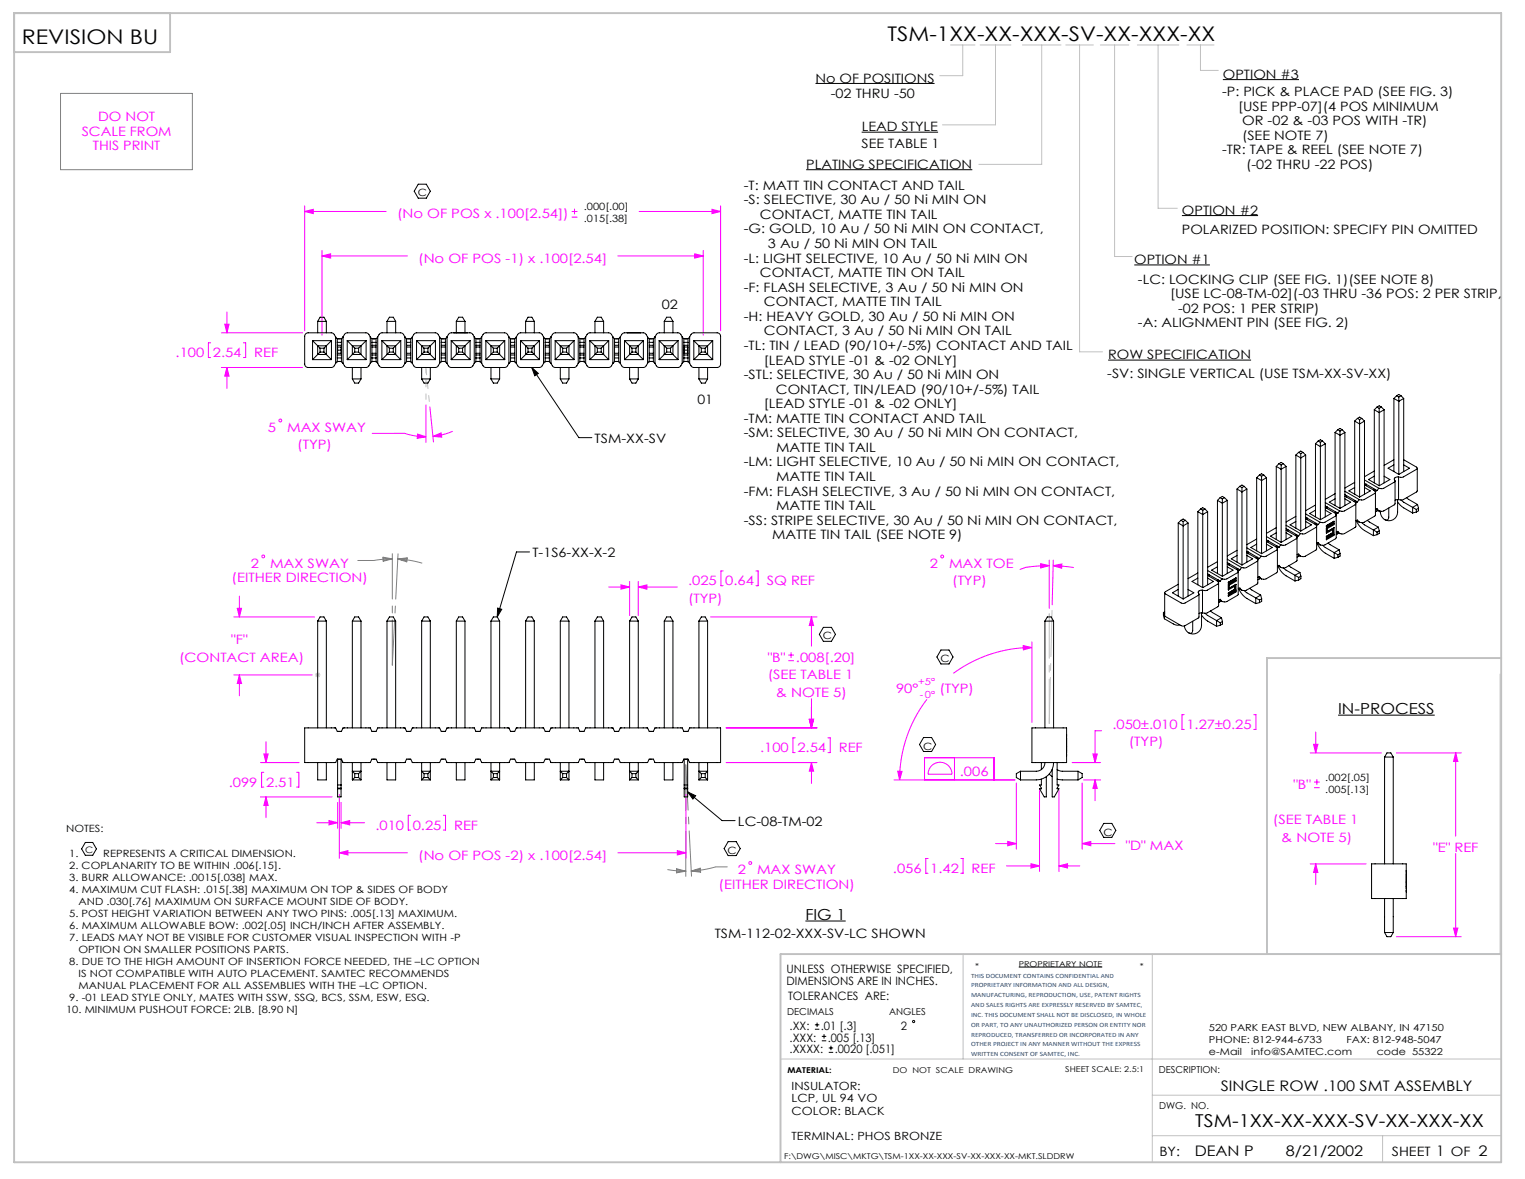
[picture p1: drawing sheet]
<svg xmlns="http://www.w3.org/2000/svg" width="279mm" height="216mm" viewBox="0 0 279 216" stroke-linecap="round" stroke-linejoin="round" font-family="sans-serif">
<g fill="none" stroke="#000" stroke-width=".18">
<path d="M149.4 15.3h21.8M224 14.6h14M76.6 33.7h1.5l.7 1.3-.7 1.3h-1.5l-.7-1.3zM147.7 31.1h30.4M157.9 24.2h14M216.5 39.5h14M207.8 48.5h13.9M97.4 67.3l8.7 12.8h2.3M97.4 67.3l1.2 1.1-.6 .4zM203 65.9h26.2M91.2 111.4l.7 .2-.8 1.4zM97 101.1h-2.4l-3.5 11.9"/>
<path d="M150.9 114.9h1.4l.8 1.3-.8 1.2h-1.4l-.8-1.2zM172.4 119h1.5l.7 1.3-.7 1.3h-1.5l-.7-1.3zM169.2 135.1h1.5l.7 1.2-.7 1.3h-1.5l-.7-1.3zM245.2 131h17.7M15.6 154.3h1.4l.7 1.1-.7 1.2h-1.4l-.6-1.2zM126 145l6.3 5.3h2.4M126 145l1.5 .7-.6 .6zM133.4 154.1h1.5l.7 1.3-.7 1.3h-1.5l-.7-1.3zM202.2 150.8h1.5l.7 1.3-.7 1.2h-1.5l-.7-1.2zM147.6 168.7h7.3M186.7 177.1h15.2"/>
</g>
<g fill="none" stroke="#c0c0c0" stroke-width=".18">
<path d="M174.1 8.2h4.5M176.4 8.2v5.7h-4.2M179.6 8.2h5.6M182.4 8.2v14.7h-9.7M187.3 8.2h7.1M190.9 8.2v21.9h-11.6M195.3 8.2h5M197.8 8.2v56.2h4.2M201.6 8.2h5.2M204.2 8.2v38.8h3.2M208.4 8.2h7.6M212.2 8.2v29.9h3.5"/>
<path d="M217.5 8.2h4.9M219.9 8.2v4.7h3.3M57.7 123.6h1M57.8 123.2l.8 .7M58.2 123.1v1M58.6 123.2l-.8 .7M274.8 123.4v51.3h-42.5M176.5 174.7v19.2M211.1 174.7v38.1M143 193.9h132M211.1 208h63.9M211.1 200.6h63.9"/>
<path d="M253.3 208v4.8"/>
</g>
<path d="M2.6 2.4h272.4v210.4h-272.4zM31.2 2.4v7.1h-28.6M275 120.5h-42.9v54.2M275 174.7h-132v38.1" fill="none" stroke="#c0c0c0" stroke-width=".35"/>
<g fill="none" stroke="#f0f" stroke-width=".18">
<path d="M55.8 38.7l1.6-.4v.8zM55.8 37.7v22.9M55.8 38.7h14.9M104.7 39.8h1.1M104.7 38.7h1.1M105.3 38.2v1M117.1 38.7h14.9M130.4 38.3l1.6 .4-1.6 .4zM132 37.7v22.9M41.2 59.4h.8l-.4 1.5zM41.6 57.1v3.8M59 46.9l1.6-.4v.8z"/>
<path d="M59 45.9v15.5M59 46.9h15.6M113.2 46.9h15.6M127.3 46.5l1.5 .4-1.5 .4zM128.8 45.9v15.5M38.6 62.8h-.4v2.7h.4M40.6 60.9h14.8M40.6 67.3h14.8M41.6 67.3l.4 1.6h-.8zM41.6 67.3v3.8M44.6 62.8h.4v2.7h-.4M68.2 79.4h5.9a12.4 12.4 0 0 0 3.9 .6"/>
<path d="M76.5 79.5l1.5 .5-1.6 .3zM78 74.2v6.8M78.8 74.5l.6 6.4M79.3 79.9l1.5-.6 .1 .7zM82.9 79a12.4 12.4 0 0 1-3.6 .9M42.8 113h14.8M43.5 111.4h.8l-.4 1.6zM43.9 109.2v3.8M111.5 107.5h3.9M113.8 107.1l1.6 .4-1.6 .4zM115.4 106.5v6.2M116.9 107.5l1.6-.4v.8z"/>
<path d="M116.9 106.5v6.2M116.9 107.5h7.2M130.2 113h19.5M132.5 104.5h-.4v2.8h.4M138.5 104.5h.4v2.8h-.4M144.4 120h1.1M144.9 119.4v1.1M148.7 113l.4 1.5h-.8zM148.7 113v5.3M187.5 118.2l1.6 .4-1.6 .4zM189.1 118.6a24.2 24.2 0 0 0-14.4 4.7M189.1 117.6v14.7"/>
<path d="M190.7 103.2l1.5 .4-1.5 .4zM192.2 103.6h-.5a15.9 15.9 0 0 0-4.8 .7M192.2 102.6v8.8M192.9 103.6l1.6-.3v.8zM192.9 103.6l3.8 .3M193 102.6l-.2 8.2M42.8 123.6h14.4M43.9 123.6l.4 1.6h-.8zM43.9 123.6v3.8M47.7 139.6h7.1M48.3 138.1h.8l-.4 1.5zM48.7 135.8v3.8"/>
<path d="M133 133.3h16.7M133 139.6h16.7M144.4 121h1.1M145.7 135.1h-.4v2.7h.4M148.3 131.7h.8l-.4 1.6zM148.7 139.6l.4 1.6h-.8zM148.7 127.9v5.4M148.7 139.6v3.9M151.7 135.1h.4v2.7h-.4M169.8 128.1a24.2 24.2 0 0 0-5 14.7M174.9 138.8v4M196.4 139.6h5.2"/>
<path d="M200.2 138.1h.8l-.4 1.5zM201.8 133.8h-1.2v5.8M217 130.9h-.4v2.7h.4M229.7 130.9h.4v2.7h-.4M240 137.9h13.1M240.7 136.3h.7l-.3 1.6zM241.1 134.1v3.8M255.8 137.9h11.9M266.7 137.9l.4 1.5h-.8zM266.7 137.9v15.2M47.7 145.9h13.1M48.3 141.4h-.4v2.7h.4"/>
<path d="M48.7 145.9l.4 1.6h-.8zM48.7 145.9v3.8M54.3 141.4h.5v2.7h-.5M58 150.7h3.9M60.3 150.3l1.6 .4-1.6 .3zM61.9 146.9v4.8M62.2 156.2l1.5-.4v.8zM62.2 145.5v11.7M62.2 156.2h12.4M62.5 150.7l1.6-.4v.7zM62.5 146.9v4.8M62.5 150.7h4.3"/>
<path d="M75.2 149.3h-.4v2.7h.4M81.2 149.3h.4v2.7h-.4M113.2 156.2h12.5M124.1 155.8l1.6 .4-1.6 .4zM125.7 145.5v11.7M164.5 141.2l.8 .1-.5 1.5zM169.4 142.8v-4h12.7v4M170 157.2h-.4v2.7h.4M170.7 140.2a2.19 2.19 0 0 1 2.4-.4 2.19 2.19 0 0 1 1.3 2h-4.4a2.2 2.2 0 0 1 .7-1.6zM176 157.2h.4v2.7h-.4M182.4 154.5h3.8M184.4 158.6h6.1"/>
<path d="M184.6 154.1l1.6 .4-1.6 .4zM186 142.8h-22.2M186.2 143.4v12.1M188.9 158.2l1.6 .4-1.6 .4zM190.5 144.8v14.8M194 158.6l1.6-.4v.8zM194 144.8v14.8M194 158.6h3.8M198.3 154.5l1.5-.4v.8zM198.3 143.4v12.1M198.3 154.5h6M198.5 142.8h3.1"/>
<path d="M200.6 142.8l.4 1.6h-.8zM200.6 142.8v3.8M240 158.2h10.3M240.7 144.2h1.1M240.7 143.2h1.1M241.1 158.2l.3 1.6h-.7zM241.1 158.2v3.8M241.3 142.7v1M266.7 156.3v15.2M255.8 171.5h11.9M266.3 170h.8l-.4 1.5z"/>
<circle cx="51.4" cy="77" r=".26"/>
<circle cx="48.2" cy="101.9" r=".26"/>
<circle cx="172.6" cy="101.9" r=".26"/>
<circle cx="137.5" cy="158" r=".26"/>
</g>
<g fill="none" stroke="#808080" stroke-width=".18">
<path d="M11.1 17.1h24.1v14h-24.1zM70.2 102l1.7 .3-1.7 .5zM70.2 102.2l1.7 .1M71.9 102.3l-1.7 .3M71.9 102.3l-3.4 .3h-3M72.9 102.4l2.2 .2 2.3 .5M72.9 102.4l1.6 .3M72.9 102.4l1.7-.3-.1 .8zM74.6 102.3l-1.7 .1M122.3 159.2l3.3 .3M124 159.3l1.6 .2M124 159.1l1.6 .4-1.7 .3z"/>
<path d="M125.6 159.5l-1.7 .1M126.6 159.5l1.7-.5 .1 .7zM126.6 159.5h1.7M128.3 159.2l-1.7 .3M133.2 158.7a14.1 14.1 0 0 0-4.3 .6l-2.3 .2"/>
</g>
<path d="M71.9 101.4v20.4M71.9 121.8l1-20.4M125.6 140.1l1.1 20.4M125.6 160.5v-20.4" fill="none" stroke="#808080" stroke-width=".18" stroke-dasharray="15.2 1.3 1.3 1.3" stroke-dashoffset="6.9"/>
<path d="M78 67.3v5.8" fill="none" stroke="#c0c0c0" stroke-width=".18" stroke-dasharray="15.2 1.3 1.3 1.3" stroke-dashoffset="14.2"/>
<path d="M78 67.5l.7 6" fill="none" stroke="#c0c0c0" stroke-width=".18" stroke-dasharray="15.2 1.3 1.3 1.3" stroke-dashoffset="14.1"/>
<path d="M192.2 113v-.6" fill="none" stroke="#c0c0c0" stroke-width=".18" stroke-dasharray="15.2 1.3 1.3 1.3"/>
<path d="M192.2 112.4v20.1" fill="none" stroke="#c0c0c0" stroke-width=".18" stroke-dasharray="15.2 1.3 1.3 1.3" stroke-dashoffset="7.1"/>
<path d="M192.2 132.5l.5-20.7" fill="none" stroke="#c0c0c0" stroke-width=".18" stroke-dasharray="15.2 1.3 1.3 1.3" stroke-dashoffset="6.8"/>
<path d="M97.4 67.3l1.2 1.1-.6 .4zM126 145l1.5 .7-.6 .6zM91.2 111.4l.7 .2-.8 1.4z" fill="#000"/>
<g fill="#f0f">
<path d="M76.5 79.5l1.5 .5-1.6 .3zM79.3 79.9l1.5-.6 .1 .7zM59 46.9l1.6-.4v.8zM127.3 46.5l1.5 .4-1.5 .4zM62.2 156.2l1.5-.4v.8zM124.1 155.8l1.6 .4-1.6 .4zM43.5 111.4h.8l-.4 1.6zM43.9 123.6l.4 1.6h-.8zM192.9 103.6l1.6-.3v.8zM190.7 103.2l1.5 .4-1.5 .4z"/>
<path d="M55.8 38.7l1.6-.4v.8zM130.4 38.3l1.6 .4-1.6 .4zM41.2 59.4h.8l-.4 1.5zM41.6 67.3l.4 1.6h-.8zM116.9 107.5l1.6-.4v.8zM113.8 107.1l1.6 .4-1.6 .4zM148.7 113l.4 1.5h-.8zM148.3 131.7h.8l-.4 1.6zM148.3 131.7h.8l-.4 1.6zM148.7 139.6l.4 1.6h-.8zM60.3 150.3l1.6 .4-1.6 .3zM62.5 150.7l1.6-.4v.7zM48.3 138.1h.8l-.4 1.5zM48.7 145.9l.4 1.6h-.8zM187.5 118.2l1.6 .4-1.6 .4zM164.5 141.2l.8 .1-.5 1.5zM200.6 142.8l.4 1.6h-.8zM200.2 138.1h.8l-.4 1.5zM198.3 154.5l1.5-.4v.8zM184.6 154.1l1.6 .4-1.6 .4zM194 158.6l1.6-.4v.8zM188.9 158.2l1.6 .4-1.6 .4zM240.7 136.3h.7l-.3 1.6zM241.1 158.2l.3 1.6h-.7zM266.7 137.9l.4 1.5h-.8zM266.3 170h.8l-.4 1.5z"/>
</g>
<g fill="none" stroke="#000" stroke-width=".18">
<path d="M58.2 58.9l.4-.8h.8l.4 .8M58.2 58.9h1.6M58.2 58.9v2M59.8 58.9v2M70.9 58.9l.4-.8h.8l.4 .8M70.9 58.9h1.6M70.9 58.9v2M72.5 58.9v2M83.6 58.9l.4-.8h.8l.4 .8M83.6 58.9h1.6M83.6 58.9v2M85.2 58.9v2"/>
<path d="M96.3 58.9l.4-.8h.8l.4 .8M96.3 58.9h1.6M96.3 58.9v2M97.9 58.9v2M109 58.9l.4-.8h.8l.4 .8M109 58.9h1.6M109 58.9v2M110.6 58.9v2M121.7 58.9v2M121.7 58.9l.4-.8h.8l.4 .8M121.7 58.9h1.6M123.3 58.9v2"/>
<path d="M57.3 62.4l1.3 1.4M57.3 62.4v3.5M57.3 65.9h3.4M57.3 62.4h3.4M58.2 63.3h1.6v1.6h-1.6zM58.6 63.8h.8M58.6 64.5h.8M58.6 63.8v.7M58.6 64.5l-1.3 1.4M59.4 64.5l1.3 1.4M59.4 63.8v.7M60.7 62.4l-1.3 1.4"/>
<path d="M60.7 62.4v3.5M61.5 61.7v4.8M61.8 62l-.7-.9-.3-.1-4.3-.1a.63 .63 0 0 0-.7 .7v5.1a.63 .63 0 0 0 .7 .6h4.3l.3-.2 .7-.9M61.8 66.2h.8M61.8 62v4.2M61.8 62.7h.8M61.8 65.5h.8M61.8 65h.8M61.8 64.7h.8M61.8 63.2h.8M61.8 63.5h.8M61.9 64.1h.6"/>
<path d="M61.9 63.5v1.2M62.5 63.5v1.2M62.6 62l.6-.9 .3-.1 3.5-.1 .5 .2 .6 .9M62.6 66.2l.3 .4M62.6 62h-.8M62.6 62v4.2M62.9 61.7v4.9M63.6 62.4l1.4 1.4M63.6 65.9h3.5M63.6 62.4h3.5M63.6 62.4v3.5M64.6 63.3h1.5v1.6h-1.5z"/>
<path d="M64.6 69.4l.4 .8h.7l.4-.8M64.6 69.4h1.5M64.6 67.3v2.1M65 63.8h.7M65 64.5h.7M65 63.8v.7M65 64.5l-1.4 1.4M65.7 64.5l1.4 1.4M65.7 63.8v.7M66.1 67.3v2.1M67.1 62.4l-1.4 1.4M67.1 62.4v3.5"/>
<path d="M67.8 61.7v4.8M68.1 66.2l-.6 .9-.5 .2h-3.4l-.4-.2-.3-.5M68.1 66.2h.8M68.1 62v4.2M68.1 62.7h.8M68.1 65.5h.8M68.1 65h.8M68.1 64.7h.8M68.1 63.2h.8M68.1 63.5h.8M68.9 62l.6-.9 .3-.1 3.6-.1 .4 .2 .7 .9M68.9 66.2l.3 .4"/>
<path d="M68.9 62h-.8M68.9 62v4.2M69.2 61.7v4.9M70 62.4l1.3 1.4M70 65.9h3.4M70 62.4h3.4M70 62.4v3.5M70.9 63.3h1.6v1.6h-1.6zM71.3 63.8h.8M71.3 64.5h.8M71.3 64.5l-1.3 1.4M71.3 63.8v.7"/>
<path d="M72.1 64.5l1.3 1.4M72.1 63.8v.7M73.4 62.4l-1.3 1.4M73.4 62.4v3.5M74.2 61.7v4.8M74.5 66.2l-.7 .9-.4 .2h-3.5l-.4-.2-.3-.5M74.5 66.2h.8M74.5 62v4.2M74.5 62.7h.8M74.5 65.5h.8M74.5 65h.8M74.5 64.7h.8"/>
<path d="M74.5 63.2h.8M74.5 63.5h.8M75.3 62l.6-.9 .3-.1 3.5-.1 .5 .2 .6 .9M75.3 66.2l.3 .4M75.3 62h-.8M75.3 62v4.2M75.6 61.7v4.9M76.3 62.4l1.4 1.4M76.3 65.9h3.5M76.3 62.4h3.5M76.3 62.4v3.5M77.3 63.3h1.5v1.6h-1.5z"/>
<path d="M77.3 69.4l.4 .8h.7l.4-.8M77.3 69.4h1.5M77.3 67.3v2.1M77.7 63.8h.7M77.7 64.5h.7M77.7 63.8v.7M77.7 64.5l-1.4 1.4M78.4 63.8v.7M78.4 64.5l1.4 1.4M78.8 67.3v2.1M79.8 62.4l-1.4 1.4M79.8 62.4v3.5"/>
<path d="M80.5 61.7v4.8M80.8 66.2l-.6 .9-.5 .2h-3.4l-.4-.2-.3-.5M80.8 66.2h.8M80.8 62v4.2M80.8 62.7h.8M80.8 65.5h.8M80.8 65h.8M80.8 64.7h.8M80.8 63.2h.8M80.8 63.5h.8M81.6 62l.6-.9 .3-.1 3.6-.1 .4 .2 .7 .9M81.6 66.2l.3 .4"/>
<path d="M81.6 62h-.8M81.6 62v4.2M81.9 61.7v4.9M82.7 62.4l1.3 1.4M82.7 65.9h3.4M82.7 62.4h3.4M82.7 62.4v3.5M83.2 60.9h.1M83.6 63.3h1.6v1.6h-1.6zM84 63.8h.8M84 64.5h.8M84 63.8v.7"/>
<path d="M84 64.5l-1.3 1.4M84.8 63.8v.7M84.8 64.5l1.3 1.4M85.6 60.9h.1M86.1 62.4l-1.3 1.4M86.1 62.4v3.5M86.9 61.7v4.8M87.2 66.2l-.7 .9-.4 .2h-3.5l-.4-.2-.3-.5M87.2 66.2h.8M87.2 62v4.2M87.2 62.7h.8M87.2 65.5h.8"/>
<path d="M87.2 65h.8M87.2 64.7h.8M87.2 63.2h.8M87.2 63.5h.8M88 62l.6-.9 .3-.1 3.5-.1 .5 .2 .6 .9M88 66.2l.3 .4M88 62h-.8M88 62v4.2M88.3 61.7v4.9M89 62.4l1.4 1.4M89 65.9h3.5M89 62.4h3.5"/>
<path d="M89 62.4v3.5M90 63.3h1.5v1.6h-1.5zM90 69.4l.4 .8h.7l.4-.8M90 69.4h1.5M90 67.3v2.1M90.4 63.8h.7M90.4 64.5h.7M90.4 64.5l-1.4 1.4M90.4 63.8v.7M91.1 64.5l1.4 1.4M91.1 63.8v.7M91.5 67.3v2.1"/>
<path d="M92.5 62.4l-1.4 1.4M92.5 62.4v3.5M93.2 61.7v4.8M93.5 66.2l-.6 .9-.5 .2h-3.4l-.4-.2-.3-.5M93.5 66.2h.8M93.5 62v4.2M93.5 62.7h.8M93.5 65.5h.8M93.5 65h.8M93.5 64.7h.8M93.5 63.2h.8M93.5 63.5h.8"/>
<path d="M94.3 62l.6-.9 .3-.1 3.6-.1 .4 .2 .7 .9M94.3 66.2l.3 .4M94.3 62h-.8M94.3 62v4.2M94.6 61.7v4.9M95.4 62.4l1.3 1.4M95.4 65.9h3.4M95.4 62.4h3.4M95.4 62.4v3.5M96.3 63.3h1.6v1.6h-1.6zM96.7 63.8h.8M96.7 64.5h.8"/>
<path d="M96.7 63.8v.7M96.7 64.5l-1.3 1.4M97.5 64.5l.4 .4M97.5 63.8v.7M97.9 64.9l.9 1M98.8 62.4l-1.3 1.4M98.8 62.4v3.5M99.6 61.7v4.8M99.9 66.2l-.7 .9-.4 .2h-3.5l-.4-.2-.3-.5M99.9 66.2h.8M99.9 62v4.2M99.9 62.7h.8"/>
<path d="M99.9 65.5h.8M99.9 65h.8M99.9 64.7h.8M99.9 63.2h.8M99.9 63.5h.8M100.7 62l.6-.9 .3-.1 3.5-.1 .5 .2 .6 .9M100.7 66.2l.3 .4M100.7 62h-.8M100.7 62v4.2M101 61.7v4.9M101.7 62.4l1.4 1.4M101.7 65.9h3.5"/>
<path d="M101.7 62.4h3.5M101.7 62.4v3.5M102.7 63.3h1.5v1.6h-1.5zM102.7 69.4l.4 .8h.7l.4-.8M102.7 69.4h1.5M102.7 67.3v2.1M103.1 63.8h.7M103.1 64.5h.7M103.1 64.5l-1.4 1.4M103.1 63.8v.7M103.8 64.5l1.4 1.4M103.8 63.8v.7"/>
<path d="M104.2 67.3v2.1M105.2 62.4l-1.4 1.4M105.2 62.4v3.5M105.9 61.7v4.8M106.2 66.2l-.6 .9-.5 .2h-3.4l-.4-.2-.3-.5M106.2 66.2h.8M106.2 62v4.2M106.2 62.7h.8M106.2 65.5h.8M106.2 65h.8M106.2 64.7h.8M106.2 63.2h.8"/>
<path d="M106.2 63.5h.8M107 62l.6-.9 .3-.1 3.6-.1 .4 .2 .7 .9M107 66.2l.3 .4M107 62h-.8M107 62v4.2M107.3 61.7v4.9M108.1 65.9h3.4M108.1 62.4h3.4M108.1 62.4v3.5M108.1 62.4l.9 .9M109 63.3h1.6v1.6h-1.6zM109 63.3l.4 .5"/>
<path d="M109.4 63.8h.8M109.4 64.5h.8M109.4 64.5l-1.3 1.4M109.4 63.8v.7M110.2 64.5l1.3 1.4M110.2 63.8v.7M111.5 62.4l-1.3 1.4M111.5 62.4v3.5M112.3 61.7v4.8M112.6 66.2l-.7 .9-.4 .2h-3.5l-.4-.2-.3-.5M112.6 66.2h.8M112.6 62v4.2"/>
<path d="M112.6 62.7h.8M112.6 65.5h.8M112.6 65h.8M112.6 64.7h.8M112.6 63.2h.8M112.6 63.5h.8M113.4 62l.6-.9 .3-.1 3.5-.1 .5 .2 .6 .9M113.4 66.2l.3 .4M113.4 62h-.8M113.4 62v4.2M113.7 61.7v4.9M114.4 62.4l1.4 1.4"/>
<path d="M114.4 65.9h3.5M114.4 62.4h3.5M114.4 62.4v3.5M114.9 60.9h.1M115.4 63.3h1.5v1.6h-1.5zM115.4 69.4l.4 .8h.7l.4-.8M115.4 69.4h1.5M115.4 67.3v2.1M115.8 63.8h.7M115.8 64.5h.7M115.8 64.5l-1.4 1.4M115.8 63.8v.7"/>
<path d="M116.5 64.5l1.4 1.4M116.5 63.8v.7M116.9 67.3v2.1M117.4 60.9h.1M117.9 62.4l-1.4 1.4M117.9 62.4v3.5M118.6 61.7v4.8M118.9 66.2l-.6 .9-.5 .2h-3.4l-.4-.2-.3-.5M118.9 66.2h.8M118.9 62v4.2M118.9 62.7h.8M118.9 65.5h.8"/>
<path d="M118.9 65h.8M118.9 64.7h.8M118.9 63.2h.8M118.9 63.5h.8M119.7 62l.6-.9 .3-.1 3.6-.1 .4 .2 .7 .9M119.7 66.2l.3 .4M119.7 62h-.8M119.7 62v4.2M120 61.7v4.9M120.8 62.4l1.3 1.4M120.8 65.9h3.4M120.8 62.4h3.4"/>
<path d="M120.8 62.4v3.5M121.7 63.3h1.6v1.6h-1.6zM122.1 64.5l-1.3 1.4M122.1 63.8h.8M122.1 64.5h.8M122.1 63.8v.7M122.9 64.5l1.3 1.4M122.9 63.8v.7M124.2 62.4l-1.3 1.4M124.2 62.4v3.5M125 66.5l-.4 .6-.4 .2h-3.5l-.4-.2-.3-.5M125 61.7v4.8"/>
<path d="M125.3 66.2l-.3 .3M125.3 66.2h.8M125.3 62v4.2M125.3 62.7h.8M125.3 65.5h.8M125.3 65h.8M125.3 64.7h.8M125.3 63.2h.8M125.3 63.5h.8M125.4 64.1h.6M125.4 63.5v1.2M126 63.5v1.2"/>
<path d="M126.1 62l.6-.9 .4-.1 4.3-.1a.63 .63 0 0 1 .6 .7v5.1a.63 .63 0 0 1-.6 .6h-4.3l-.4-.2-.3-.5M126.1 66.2l.3 .4M126.1 62h-.8M126.1 62v4.2M126.4 61.7v4.9M127.1 62.4l1.4 1.4M127.1 65.9h3.5M127.1 62.4h3.5M127.1 62.4v3.5M128.1 63.3h1.5v1.6h-1.5zM128.1 67.3v2.1M128.1 69.4l.4 .8h.7l.4-.8"/>
<path d="M128.1 69.4h1.5M128.5 63.8h.7M128.5 64.5h.7M128.5 64.5l-1.4 1.4M128.5 63.8v.7M129.2 64.5l1.4 1.4M129.2 63.8v.7M129.6 67.3v2.1M130.6 62.4l-1.4 1.4M130.6 62.4v3.5M244.6 79.2l.9 .5 .9-.5M244.6 79.2v13.4"/>
<path d="M245.1 78.7l-.5 .5M245.1 78.7l.4 .2M245.1 78.7l.4-.2 .4 .2M245.5 78.9v14.2M245.9 78.7l-.4 .2M245.9 78.7l.5 .5M246.4 79.2v13.4M248.2 77.1l.9 .5 .9-.5M248.2 77.1v13.4M248.7 76.6l.4-.2 .4 .2M248.7 76.6l.4 .2M248.7 76.6l-.5 .5"/>
<path d="M249.1 76.8v14.2M249.5 76.6l-.4 .2M249.5 76.6l.5 .5M250 77.1v13.4M251.8 75l.9 .6 .9-.6M251.8 75v13.4M252.3 74.5l.4-.2 .4 .2M252.3 74.5l-.5 .5M252.3 74.5l.4 .3M252.7 74.8v14.1M253.1 74.5l-.4 .3M253.1 74.5l.5 .5"/>
<path d="M253.6 75v13.4M255.4 73l.9 .5 .9-.5M255.4 73v13.4M255.9 72.5l.4 .2M255.9 72.5l-.5 .5M255.9 72.5l.4-.3 .4 .3M256.3 72.7v14.2M256.7 72.5l-.4 .2M256.7 72.5l.5 .5M257.2 73v13.4M215.9 95.8l.9 .5 .9-.5M215.9 95.8v13.4"/>
<path d="M216.4 95.3l.4-.3 .4 .3M216.4 95.3l-.5 .5M216.4 95.3l.4 .2M216.8 95.5v14.2M217.2 95.3l-.4 .2M217.2 95.3l.5 .5M217.7 95.8v13.4M219.5 93.7l.9 .5 .9-.5M219.5 93.7v13.4M220 93.2l.4-.2 .4 .2M220 93.2l.4 .2M220 93.2l-.5 .5"/>
<path d="M220.4 93.4v14.2M220.8 93.2l-.4 .2M220.8 93.2l.5 .5M221.3 93.7v13.4M223.1 91.6l.8 .5 .9-.5M223.1 91.6v13.4M223.5 91.1l-.4 .5M223.5 91.1l.4 .3M223.5 91.1l.4-.2 .4 .2M223.9 91.4v14.1M224.3 91.1l-.4 .3M224.3 91.1l.5 .5"/>
<path d="M224.8 91.6v13.4M226.6 89.6l.9 .5 .9-.5M226.6 89.6v13.3M227.1 89.1l.4 .2M227.1 89.1l-.5 .5M227.1 89.1l.4-.3 .4 .3M227.5 89.3v14.2M227.9 89.1l-.4 .2M227.9 89.1l.5 .5M228.4 89.6v13.3M230.2 99.6l-1 .7 1.9 1.1M230.2 98.7l-1.8 1"/>
<path d="M230.2 87.5l.9 .5 .9-.5M230.2 87.5v13.4M230.7 87l.4-.2 .4 .2M230.7 87l-.5 .5M230.7 87l.4 .2M231.1 87.2v14.2M231.5 87l-.4 .2M231.5 87l.5 .5M232 99.1l1.9 1.1 .1 .4-2.1 1.3h-.8M232 99.6l1.1 .7-2 1.1M232 98.3l2.7 1.5M232 98.9l2.3 1.3"/>
<path d="M232 87.5v13.4M232.1 99.2l.2-.2v.3M233.8 97.6l-1 .6 1.9 1.1M233.8 96.6l-1.8 1.1M233.8 85.4l.9 .5 .9-.5M233.8 85.4v13.4M234 100l-.3 .1M234.3 84.9l.4-.2 .4 .2M234.3 84.9l.4 .2M234.3 84.9l-.5 .5M234.7 99.8l-.4 .4M234.7 85.1v14.2"/>
<path d="M235.1 84.9l-.4 .2M235.1 84.9l.5 .5M235.6 97.1l1.9 1.1 .1 .3-2.1 1.3h-.8M235.6 97.6l1.1 .6-2 1.1M235.6 96.2l2.7 1.5M235.6 96.8l2.3 1.3M235.6 85.4v13.4M235.7 97.1l.2-.1v.3M237.4 94.6l-1.8 1M237.4 95.5l-1 .6 1.9 1.1M237.4 83.3l.9 .6 .9-.6M237.4 83.3v13.4"/>
<path d="M237.5 97.9l-.2 .1M237.6 98.5v4.2l-2.1 1.2h-.8M237.9 82.8l-.5 .5M237.9 82.8l.4 .3M237.9 82.8l.4-.2 .4 .2M237.9 98.1l-.3 .2M238.3 97.7l-.4 .4M238.3 83.1v14.1M238.7 82.8l-.4 .3M238.7 82.8l.5 .5M239.2 95l1.9 1.1 .1 .4-2.1 1.2h-.8M239.2 95.5l1.1 .6-2 1.1"/>
<path d="M239.2 94.1l2.7 1.5M239.2 94.7l2.3 1.4M239.2 83.3v13.4M239.3 95l.2-.1v.3M241 93.4l-1.1 .6 2 1.2M241 92.5l-1.8 1M241 81.3l.9 .5 .9-.5M241 81.3v13.3M241.1 95.8l-.2 .2M241.2 96.4v4.2l-2.1 1.3h-.8M241.2 99.5l.3-.1 .4 .4M241.3 99.5l.5 .9a6 6 0 0 0 2.6 1.8"/>
<path d="M241.3 99.5l.6 .3M241.5 80.8l.4-.3 .4 .3M241.5 80.8l.4 .2M241.5 80.8l-.5 .5M241.5 96.1l-.3 .1M241.9 95.6l-.4 .5M241.9 81v14.2M242.3 80.8l-.4 .2M242.3 80.8l.5 .5M242.4 99.9l.4 .4 2.3 1.3M242.8 92.9l1.9 1.1 .1 .4-2.1 1.3-.8-.1M242.8 93.4l1.1 .6-2 1.2"/>
<path d="M242.8 92l2.7 1.6M242.8 92.6l2.3 1.4M242.8 81.3v13.3M242.9 93l.2-.2v.3M243 96.3v.2M243 96.7v1M243 98.2v.2M243 98.6v.2M243 96.3h.1M243 96.5h.1M243 96.7h.1M243 97.7h.1"/>
<path d="M243 98.2h.1M243 98.4h.1M243 98.6h.1M243 98.8h.1M243.3 99.4l2 1.3M244.2 97.5h.1M244.2 97.5v-.5l-1.2 .7M244.2 97.5l-1.2 .7M244.4 95.5h.1M244.4 95.9h.1M244.4 96.6h.1M244.4 97.8h.1"/>
<path d="M244.4 97.8l-1.4 .8M244.4 95.9l-1.4 .8M244.4 95.9v.2l-1.2 .7v.5l1.2-.7M244.4 95.5l-1.4 .8M244.4 95.5v.2l-1.4 .8M244.4 96.6v1l-1.4 .8M244.4 97.8v.2l-1.4 .8M244.6 91.3l-1.1 .7 2 1.1 2-1.1-1.1-.6M244.6 90.4l-1.8 1M244.7 93.8l-.2 .1M244.8 94.3v4.2l-2.1 1.3h-.8M244.8 97.4l.3-.1 .4 .4"/>
<path d="M244.9 97.4l.6 .3M245.1 94l-.3 .2M245.2 97.6l-.4 .3M245.3 97.6l-.3 .2M245.5 93.6l-.4 .4M246.4 90.9l1.9 1 .1 .4-2.1 1.3h-.8M246.4 90l2.7 1.5M246.4 90.6l2.3 1.3M246.5 90.9l.2-.1v.2M248.2 89.3l-1.1 .6 2 1.1M248.2 88.3l-1.8 1.1M248.3 91.7l-.2 .1"/>
<path d="M248.4 92.2v4.3l-2.1 1.2h-.8M248.4 95.4l.3-.2 .4 .4M248.7 91.9l-.3 .2M249 91.5l-.3 .4M249.1 95.6l-.6-.3 .5 .9a6 6 0 0 0 2.6 1.9M249.1 91.5h-.1M249.5 95.7l.5 .4 2.3 1.3M250 88.8l1.9 1.1 .1 .3-2.1 1.3h-.8M250 89.3l1.1 .6-2 1.1M250 87.9l2.6 1.5M250 88.5l2.3 1.3M250.1 88.8l.2-.1v.3"/>
<path d="M250.5 95.3l2 1.2M251.8 87.2l-1.1 .6 2 1.1M251.8 86.3l-1.8 1M251.9 89.6l-.2 .2M252 90.2v4.2l-2.1 1.3-.8-.1M252 93.3l.3-.1 .3 .4M252.1 93.2l.5 .4M252.3 97.4v.5M252.3 97.9l-.7 .2M252.3 89.8l-.4 .2M252.4 93.4l-.4 .3M252.5 93.5l-.3 .1"/>
<path d="M252.5 96.5l-.9 .6v1M252.5 96.5l.2 .7M252.6 89.4l-.3 .4M252.7 97.2v.5l-.4 .2M252.7 97.2l-.4 .2M252.9 93.8v.1M252.9 93.6v.2M252.9 93.8h.1M253.6 87.2l1 .6-1.9 1.1M254.4 93v1.7l-.1 .5a1.18 1.18 0 0 1-1.4-1.4M255.4 85.1l-1.1 .6 2 1.2M255.4 84.2l-1.8 1"/>
<path d="M255.6 88.1v4.2l-2.1 1.3h-.9M256.1 93.8h.1M256.1 93.8a1.57 1.57 0 0 1-2.5 1.3M256.1 91.9l.1 .2a6 6 0 0 0 2.6 1.8M256.1 91.5v2.3M256.2 87.3a.58 .58 0 0 0-.7 .5l.1 .3-.1 .2-2 1.1h-.9M256.2 91.5l-.6 .1M256.2 87.3v4.2M256.7 91.6l.5 .4 2.3 1.3M257.2 84.2l2.3 1.3a.22 .22 0 0 1 .2 .2 .22 .22 0 0 1-.2 .3l-2.4 1.4-.9-.1M257.2 85.1l1 .6-1.9 1.2M257.7 91.1l2 1.3"/>
<path d="M259.5 93.3v.5M259.5 93.8l-.7 .1M259.7 85.7l-.1 4.3-2.5 1.5h-.9M259.7 92.4l-.9 .5v1M259.7 92.4l.2 .7M259.9 93.1l-.4 .2M259.9 93.1v.4l-.4 .3M58.2 113.7v19.6M58.2 113.7h1.6M58.2 113.7l.4-.7h.8l.4 .7M59.8 113.7v19.6M64.6 113.7v19.6"/>
<path d="M64.6 113.7h1.5M64.6 113.7l.4-.7h.7l.4 .7M66.1 113.7v19.6M70.9 113.7v19.6M70.9 113.7h1.6M70.9 113.7l.4-.7h.8l.4 .7M72.5 113.7v19.6M77.3 113.7v19.6M77.3 113.7h1.5M77.3 113.7l.4-.7h.7l.4 .7M78.8 113.7v19.6M83.6 113.7v19.6"/>
<path d="M83.6 113.7h1.6M83.6 113.7l.4-.7h.8l.4 .7M85.2 113.7v19.6M90 113.7v19.6M90 113.7h1.5M90 113.7l.4-.7h.7l.4 .7M91.5 113.7v19.6M96.3 113.7v19.6M96.3 113.7h1.6M96.3 113.7l.4-.7h.8l.4 .7M97.9 113.7v19.6M102.7 113.7v19.6"/>
<path d="M102.7 113.7h1.5M102.7 113.7l.4-.7h.7l.4 .7M104.2 113.7v19.6M109 113.7v19.6M109 113.7h1.6M109 113.7l.4-.7h.8l.4 .7M110.6 113.7v19.6M115.4 113.7v19.6M115.4 113.7h1.5M115.4 113.7l.4-.7h.7l.4 .7M116.9 113.7v19.6M121.7 113.7v19.6"/>
<path d="M121.7 113.7h1.6M121.7 113.7l.4-.7h.8l.4 .7M123.3 113.7v19.6M128.1 113.7v19.6M128.1 113.7h1.5M128.1 113.7l.4-.7h.7l.4 .7M129.6 113.7v19.6M191.4 113.7h1.6M191.4 113.7l.5-.7h.7l.4 .7M191.4 113.7v19.6M193 113.7v19.6M213.2 112.2l.2 .1"/>
<path d="M213.2 112.2l.1 1.1M213.3 113.3l1.7 1a1.31 1.31 0 0 0 1.2 .1M213.4 108.6v4.2l3 1.8 .4 .1 .3-.1 2.6-1.5v-4.3M213.4 112.2l-.1 1.1M213.4 112l-.2 .2M215.9 107l-2.4 1.3a.22 .22 0 0 0-.1 .3 .22 .22 0 0 0 .1 .2l2.9 1.6 .4 .1 .3-.1 2.5-1.4 .1-.2-.2-.3a.66 .66 0 0 1 .8-.4M215.9 107.9l-1.1 .7 2 1.1M217.7 107.9l1 .7-1.9 1.1M218.5 113.8v1.6l-.2 .5a1.17 1.17 0 0 1-1.3-1.3M219.5 105.9l-1.1 .6 2 1.1M219.5 104.9l-1.8 1.1M220.1 114.5h.1"/>
<path d="M220.1 114.5a1.57 1.57 0 0 1-2.4 1.4M220.1 112.6l.2 .2a6 6 0 0 0 2.6 1.9M220.1 112.2v2.3M220.3 112.2l-.6 .2M220.3 108.1v4.1M220.8 112.3l.5 .4 2.3 1.3M221.3 105.4l1.8 1.1 .1 .3-2.1 1.3h-.8M221.3 105.9l1 .6-1.9 1.1M221.3 104.5l2.6 1.5M221.3 105.1l2.3 1.3M221.3 105.4l.3-.1v.2M221.8 111.9l2 1.2"/>
<path d="M223.1 103.8l-1.1 .6 2 1.1M223.1 102.9l-1.8 1M223.2 106.2l-.3 .1M223.3 106.8l-.1 4.2-2.1 1.2h-.8M223.3 109.9l.3-.2 .3 .5M223.3 109.8l.6 .4M223.6 114v.5M223.6 114.5l-.7 .2M223.6 106.4l-.4 .2M223.7 110l-.4 .3M223.7 110.1l-.3 .1M223.8 113.1l-.9 .5v1.1"/>
<path d="M223.8 113.1l.2 .7M223.9 106l-.3 .4M224 113.8l-.4 .2M224 113.8v.5l-.4 .2M224.8 103.3l1.9 1.1 .1 .4-2.1 1.2h-.8M224.8 103.8l1.1 .6-1.9 1.1M224.8 102.4l2.7 1.5M224.8 103l2.4 1.4M224.9 103.3l.3-.1v.3M225.1 106.6v.2M225.1 107v1M225.1 108.6v.2"/>
<path d="M225.1 109v.2M225.1 106.6h.1M225.1 106.8h.1M225.1 107h.1M225.1 108h.1M225.1 108.6h.1M225.1 108.8h.1M225.1 109h.1M225.1 109.2h.1M226.3 107.9h.1M226.3 107.9v-.6l-1.2 .7M226.3 107.9l-1.2 .7"/>
<path d="M226.4 105.8l-1.3 .8M226.4 108.2l-1.3 .8M226.4 106.2l-1.3 .8M226.4 105.8h.1M226.4 106.2h.1M226.4 107h.1M226.4 108.2h.1M226.4 108.2v.2l-1.3 .8M226.4 106.2v.2l-1.2 .7v.6l1.2-.7M226.4 105.8v.2l-1.3 .8M226.4 107v1l-1.3 .8M226.6 101.7l-1 .6 1.9 1.2"/>
<path d="M226.6 100.8l-1.8 1M226.8 104.1l-.3 .2M226.9 104.7l-.1 4.2-2.1 1.3h-.8M226.9 107.8l.3-.1 .3 .4M226.9 107.8l.5 .9a6 6 0 0 0 2.7 1.8M226.9 107.8l.6 .3M227.2 104.4l-.4 .1M227.5 103.9l-.3 .5M228 108.2l.4 .4 2.4 1.3M228.4 101.2l1.9 1.1 .1 .3-2.1 1.3h-.8M228.4 101.7l1.1 .6-2 1.2M228.4 100.3l2.7 1.6"/>
<path d="M228.4 100.9l2.4 1.4M228.5 101.3l.2-.2v.3M229 107.7l2 1.3M230.4 102.1l-.3 .1M230.4 102.6v4.2l-2.1 1.3h-.8M230.4 105.7l.4-.1 .3 .4M230.5 105.7l.6 .3M230.8 109.9v.5M230.8 110.4l-.7 .1M230.8 102.3l-.4 .2M230.9 105.9l-.5 .3M230.9 105.9l-.3 .2"/>
<path d="M231 109l-.9 .5v1M231 109l.2 .7M231.1 101.9l-.3 .4M231.1 106h.1M231.1 101.9h.1M231.2 109.7l-.4 .2M231.2 109.7v.4l-.4 .3M234 100.5v4.3l-2.1 1.2h-.8M234.1 103.6l.5 .9a6 6 0 0 0 2.7 1.9M234.1 103.6l.6 .3M234.2 103.6l.1-.1 .4 .4M234.2 103.6l-.2 .1"/>
<path d="M234.3 100.2l-.3 .2M235.2 104l.4 .4 2.3 1.3M236.2 103.6l2 1.2M237.6 101.6l.3-.1 .4 .4M237.7 101.5l.6 .4M237.9 105.7v.5M237.9 106.2l-.6 .2M238 101.7l-.4 .3M238.1 101.8l-.3 .1M238.2 104.8l-.9 .6v1M238.2 104.8l.1 .7M238.3 105.5l-.4 .2"/>
<path d="M238.3 105.5v.5l-.4 .2M245.1 101.6v.5M245.1 102.1l-.7 .1M245.3 100.7l-.9 .5v1M245.3 100.7l.2 .7M245.5 101.4v.4l-.4 .3M245.5 101.4l-.4 .2M55.8 133.3h5.7l.3 .6h.8l.3-.6h4.9l.3 .6h.8l.3-.6h5l.3 .6h.8l.3-.6h4.9l.3 .6h.8l.3-.6h5l.3 .6h.8l.3-.6h4.9l.3 .6h.8l.3-.6h5l.3 .6h.8l.3-.6h4.9l.3 .6h.8l.3-.6h5l.3 .6h.8l.3-.6h4.9l.3 .6h.8l.3-.6h5l.3 .6h.8l.3-.6h5.6v6.3h-5.6l-.3-.6h-.8l-.3 .6h-5l-.3-.6h-.8l-.3 .6h-4.9l-.3-.6h-.8l-.3 .6h-5l-.3-.6h-.8l-.3 .6h-4.9l-.3-.6h-.8l-.3 .6h-5l-.3-.6h-.8l-.3 .6h-4.9l-.3-.6h-.8l-.3 .6h-5l-.3-.6h-.8l-.3 .6h-4.9l-.3-.6h-.8l-.3 .6h-5l-.3-.6h-.8l-.3 .6h-4.9l-.3-.6h-.8l-.3 .6h-5.7zM58.2 139.6v3.2h1.6v-3.2M61.9 139v6.9h.6v-6.9M64.6 139.6v1.6M66.1 139.6v1.6"/>
<path d="M70.9 139.6v3.2h1.6v-3.2M77.3 139.6v1.6M78.8 139.6v1.6M83.6 139.6v3.2h1.6v-3.2M90 139.6v1.6M91.5 139.6v1.6M96.3 139.6v3.2h1.6v-3.2M102.7 139.6v1.6M104.2 139.6v1.6M109 139.6v3.2h1.6v-3.2M115.4 139.6v1.6M116.9 139.6v1.6"/>
<path d="M121.7 139.6v3.2h1.6v-3.2M125.4 139v6.9h.6v-6.9M128.1 139.6v1.6M129.6 139.6v1.6M189.1 133.3h6.3v6.3h-6.3zM190.8 139.6v1.3M191.4 139.6a1.59 1.59 0 0 1-1.5 1.6h-2.9M193 139.6a3.2 3.2 0 0 1-3.1 3.2h-2.9M193.7 139.6v4.1h.3l-.3 .7h.3l-.8 1.5h-.4v-5M195.4 134.5h.1M195.4 134.8h.1M195.4 137.5h.1"/>
<path d="M195.4 137.8h.1M195.4 135.1h.1M195.4 136.6h.1M195.4 138.4h.1M195.4 138.1h.1M253.7 138.6v19.6M253.7 138.6h1.6M253.7 138.6l.4-.7h.7l.5 .7M255.3 138.6v19.6M61.9 144.4h.6M61.9 144.3h.6M61.9 143.7h.6"/>
<path d="M64.6 141.2v1.6M64.6 142.8h1.5M64.6 141.2h1.5M64.6 141.2l.4 .5M65 141.7v.7M65 142.4h.7M65 141.7h.7M65 142.4l-.4 .4M65.7 141.7v.7M65.7 142.4l.4 .4M66.1 141.2v1.6M66.1 141.2l-.4 .5"/>
<path d="M77.3 141.2v1.6M77.3 142.8h1.5M77.3 141.2h1.5M77.3 141.2l.4 .5M77.7 141.7v.7M77.7 142.4h.7M77.7 141.7h.7M77.7 142.4l-.4 .4M78.4 141.7v.7M78.4 142.4l.4 .4M78.8 141.2v1.6M78.8 141.2l-.4 .5"/>
<path d="M90 141.2v1.6M90 142.8h1.5M90 141.2h1.5M90 141.2l.4 .5M90.4 141.7v.7M90.4 142.4h.7M90.4 141.7h.7M90.4 142.4l-.4 .4M91.1 141.7v.7M91.1 142.4l.4 .4M91.5 141.2v1.6M91.5 141.2l-.4 .5"/>
<path d="M102.7 141.2v1.6M102.7 142.8h1.5M102.7 141.2h1.5M102.7 141.2l.4 .5M103.1 141.7v.7M103.1 142.4h.7M103.1 141.7h.7M103.1 142.4l-.4 .4M103.8 141.7v.7M103.8 142.4l.4 .4M104.2 141.2v1.6M104.2 141.2l-.4 .5"/>
<path d="M115.4 141.2v1.6M115.4 142.8h1.5M115.4 141.2h1.5M115.4 141.2l.4 .5M115.8 141.7v.7M115.8 142.4h.7M115.8 141.7h.7M115.8 142.4l-.4 .4M116.5 141.7v.7M116.5 142.4l.4 .4M116.9 141.2v1.6M116.9 141.2l-.4 .5"/>
<path d="M125.4 144.4h.6M125.4 144.3h.6M125.4 143.7h.6M128.1 141.2v1.6M128.1 142.8h1.5M128.1 141.2l.4 .5M128.1 141.2h1.5M128.5 141.7v.7M128.5 142.4l-.4 .4M128.5 142.4h.7M128.5 141.7h.7M129.2 141.7v.7"/>
<path d="M129.2 142.4l.4 .4M129.6 141.2v1.6M129.6 141.2l-.4 .5M187 141.2l-.8 .5v.7l.8 .4M187 141.2v1.6M191.7 142.2v3.7h-.4l-.8-1.5h.3l-.3-.7h.3v-1M192.2 141.7l.6 .5M193.7 140.9l.9 .3h2.9M193.7 142.7l.9 .1h2.9M197.5 141.2v1.6M197.5 141.2l.8 .5v.7l-.8 .4M251.3 158.2h6.3v6.3h-6.3z"/>
<path d="M257.6 159.7h.1M257.6 159.4h.1M253.7 170.8h1.6M253.7 164.5v6.3M253.7 170.8l.4 .7h.7l.5-.7M255.3 164.5v6.3M257.6 163h.1M257.6 163.3h.1M257.6 162.7h.1M257.6 162.4h.1M257.6 160h.1M257.6 161.5h.1"/>
<path d="M149.3 188.5h.8M149.3 187.7h.8M149.7 187.3v.8M150.6 190.6h.8M150.6 189.8h.8M151 189.4v.8M151.8 192.7h.8M151.8 191.9h.8M152.2 191.5v.8"/>
<circle cx="167.4" cy="187.1" r=".2"/>
</g>
<g font-size="3.7">
<text x="4" y="8">REVISION BU</text>
<text x="162.6" y="7.5">TSM-1XX-XX-XXX-SV-XX-XXX-XX</text>
</g>
<text font-size="3.3" x="219" y="206.4">TSM-1XX-XX-XXX-SV-XX-XXX-XX</text>
<g font-size="2.8">
<text x="245.2" y="130.8">IN-PROCESS</text>
<text x="147.6" y="168.5">FIG 1</text>
</g>
<g font-size="2.7">
<text x="223.7" y="199.7">SINGLE ROW .100 SMT ASSEMBLY</text>
<text x="218.9" y="211.7">DEAN P</text>
<text x="235.6" y="211.7">8/21/2002</text>
</g>
<g font-size="2.4">
<text x="149.4" y="15.1">No OF POSITIONS</text>
<text x="223.9" y="17.6">-P: PICK &amp; PLACE PAD (SEE FIG. 3)</text>
<text x="224" y="14.4">OPTION #3</text>
<text x="152.2" y="18">-02 THRU -50</text>
<text x="226.8" y="20.2">[USE PPP-07](4 POS MINIMUM</text>
<text x="227.6" y="22.9">OR -02 &amp; -03 POS WITH -TR)</text>
<text x="157.9" y="27.1">SEE TABLE 1</text>
<text x="157.9" y="24">LEAD STYLE</text>
<text x="223.9" y="28.2">-TR: TAPE &amp; REEL (SEE NOTE 7)</text>
<text x="227.6" y="25.6">(SEE NOTE 7)</text>
<text x="136.3" y="34.7">-T: MATT TIN CONTACT AND TAIL</text>
<text x="147.7" y="30.9">PLATING SPECIFICATION</text>
<text x="228.3" y="30.9">(-02 THRU -22 POS)</text>
<text x="136.3" y="37.4">-S: SELECTIVE, 30 Au / 50 Ni MIN ON</text>
<text x="139.2" y="40.1">CONTACT, MATTE TIN TAIL</text>
<text x="216.5" y="39.3">OPTION #2</text>
<text x="136.3" y="42.7">-G: GOLD, 10 Au / 50 Ni MIN ON CONTACT,</text>
<text x="140.7" y="45.4">3 Au / 50 Ni MIN ON TAIL</text>
<text x="216.5" y="42.8">POLARIZED POSITION: SPECIFY PIN OMITTED</text>
<text x="136.3" y="48.1">-L: LIGHT SELECTIVE, 10 Au / 50 Ni MIN ON</text>
<text x="136.3" y="53.4">-F: FLASH SELECTIVE, 3 Au / 50 Ni MIN ON</text>
<text x="139.2" y="50.8">CONTACT, MATTE TIN ON TAIL</text>
<text x="207.8" y="48.4">OPTION #1</text>
<text x="208.5" y="51.9">-LC: LOCKING CLIP (SEE FIG. 1)(SEE NOTE 8)</text>
<text x="121.2" y="56.5">02</text>
<text x="136.3" y="58.8">-H: HEAVY GOLD, 30 Au / 50 Ni MIN ON</text>
<text x="140" y="56.1">CONTACT, MATTE TIN TAIL</text>
<text x="208.5" y="59.9">-A: ALIGNMENT PIN (SEE FIG. 2)</text>
<text x="214.4" y="54.6">[USE LC-08-TM-02](-03 THRU -36 POS: 2 PER STRIP,</text>
<text x="215.8" y="57.3">-02 POS: 1 PER STRIP)</text>
<text x="136.3" y="64.1">-TL: TIN / LEAD (90/10+/-5%) CONTACT AND TAIL</text>
<text x="140" y="61.4">CONTACT, 3 Au / 50 Ni MIN ON TAIL</text>
<text x="203" y="65.8">ROW SPECIFICATION</text>
<text x="136.3" y="69.4">-STL: SELECTIVE, 30 Au / 50 Ni MIN ON</text>
<text x="140" y="66.8">[LEAD STYLE -01 &amp; -02 ONLY]</text>
<text x="202.9" y="69.3">-SV: SINGLE VERTICAL (USE TSM-XX-SV-XX)</text>
<text x="127.8" y="74">01</text>
<text x="136.3" y="77.4">-TM: MATTE TIN CONTACT AND TAIL</text>
<text x="140" y="74.8">[LEAD STYLE -01 &amp; -02 ONLY]</text>
<text x="142.2" y="72.1">CONTACT, TIN/LEAD (90/10+/-5%) TAIL</text>
<text x="108.9" y="81.2">TSM-XX-SV</text>
<text x="136.3" y="80.1">-SM: SELECTIVE, 30 Au / 50 Ni MIN ON CONTACT,</text>
<text x="142.2" y="82.8">MATTE TIN TAIL</text>
<text x="136.3" y="85.4">-LM: LIGHT SELECTIVE, 10 Au / 50 Ni MIN ON CONTACT,</text>
<text x="142.2" y="88.1">MATTE TIN TAIL</text>
<text x="136.3" y="90.8">-FM: FLASH SELECTIVE, 3 Au / 50 Ni MIN ON CONTACT,</text>
<text x="142.2" y="93.4">MATTE TIN TAIL</text>
<text x="136.3" y="96.1">-SS: STRIPE SELECTIVE, 30 Au / 50 Ni MIN ON CONTACT,</text>
<text x="141.4" y="98.8">MATTE TIN TAIL (SEE NOTE 9)</text>
<text x="97.6" y="102.1">T-1S6-XX-X-2</text>
<text x="135.2" y="151.3">LC-08-TM-02</text>
<text x="131" y="171.8">TSM-112-02-XXX-SV-LC SHOWN</text>
<text x="212.4" y="211.7">BY:</text>
<text x="255" y="211.7">SHEET 1 OF 2</text>
</g>
<g font-size="2.4" fill="#f0f">
<text x="18" y="22.2">DO NOT</text>
<text x="15" y="24.9">SCALE FROM</text>
<text x="17" y="27.5">THIS PRINT</text>
<text x="72.7" y="40">(No OF POS x .100[2.54])</text>
<text x="76.6" y="48.1">(No OF POS -1) x .100[2.54]</text>
<text x="32.2" y="65.4">.100</text>
<text x="39" y="65.4">2.54</text>
<text x="46.6" y="65.4">REF</text>
<text x="49.1" y="79">5</text>
<text x="52.6" y="79">MAX SWAY</text>
<text x="54.5" y="82.2">(TYP)</text>
<text x="42.4" y="106.6">(EITHER DIRECTION)</text>
<text x="45.9" y="104">2</text>
<text x="49.5" y="104">MAX SWAY</text>
<text x="126.1" y="107.2">.025</text>
<text x="132.9" y="107.2">0.64</text>
<text x="140.5" y="107.2">SQ REF</text>
<text x="170.3" y="103.9">2</text>
<text x="173.9" y="103.9">MAX TOE</text>
<text x="174.5" y="107.1">(TYP)</text>
<text x="126.1" y="110.3">(TYP)</text>
<text x="42.4" y="118">&quot;F&quot;</text>
<text x="32.8" y="121.1">(CONTACT AREA)</text>
<text x="140.7" y="121.2">&quot;B&quot;</text>
<text x="140.7" y="124.4">(SEE TABLE 1</text>
<text x="145.8" y="121.2">.008[.20]</text>
<text x="142.2" y="127.6">&amp; NOTE 5)</text>
<text x="164.2" y="126.9">90°</text>
<text x="172.1" y="126.9">(TYP)</text>
<text x="139.3" y="137.7">.100</text>
<text x="146.1" y="137.7">2.54</text>
<text x="153.7" y="137.7">REF</text>
<text x="203.8" y="133.5">.050±.010</text>
<text x="206.8" y="136.7">(TYP)</text>
<text x="217.4" y="133.5">1.27±0.25</text>
<text x="175.9" y="142.1">.006</text>
<text x="41.9" y="144">.099</text>
<text x="48.7" y="144">2.51</text>
<text x="237" y="144.5">&quot;B&quot;</text>
<text x="68.8" y="151.9">.010</text>
<text x="75.6" y="151.9">0.25</text>
<text x="83.2" y="151.9">REF</text>
<text x="206.2" y="155.7">&quot;D&quot; MAX</text>
<text x="233.2" y="151">(SEE TABLE 1</text>
<text x="234.7" y="154.1">&amp; NOTE 5)</text>
<text x="262.6" y="156">&quot;E&quot; REF</text>
<text x="76.6" y="157.4">(No OF POS -2) x .100[2.54]</text>
<text x="135.2" y="160.1">2</text>
<text x="138.7" y="160.1">MAX SWAY</text>
<text x="163.6" y="159.8">.056</text>
<text x="170.4" y="159.8">1.42</text>
<text x="178" y="159.8">REF</text>
<text x="131.7" y="162.8">(EITHER DIRECTION)</text>
</g>
<g font-size="2.1">
<text x="144.1" y="178.3">UNLESS OTHERWISE SPECIFIED,</text>
<text x="144.1" y="180.4">DIMENSIONS ARE IN INCHES.</text>
<text x="144.4" y="183.1">TOLERANCES ARE:</text>
<text x="144.7" y="188.6">.XX:</text>
<text x="144.7" y="190.7">.XXX:</text>
<text x="150.4" y="188.6">.01 [.3]</text>
<text x="151.7" y="190.7">.005 [.13]</text>
<text x="165" y="188.6">2</text>
<text x="144.7" y="192.9">.XXXX:</text>
<text x="152.9" y="192.9">.0020 [.051]</text>
<text x="145" y="199.6">INSULATOR:</text>
<text x="145" y="201.9">LCP, UL 94 VO</text>
<text x="145" y="204.2">COLOR: BLACK</text>
<text x="145" y="208.7">TERMINAL: PHOS BRONZE</text>
</g>
<g font-size="1.8">
<text x="76.5" y="36">C</text>
<text x="107" y="38.4">.000[.00]</text>
<text x="107" y="40.6">.015[.38]</text>
<text x="150.8" y="117.1">C</text>
<text x="172.3" y="121.3">C</text>
<text x="169.1" y="137.3">C</text>
<text x="242.8" y="143.1">.002[.05]</text>
<text x="242.8" y="145.3">.005[.13]</text>
<text x="12.1" y="152.4">NOTES:</text>
<text x="202.2" y="153">C</text>
<text x="12.7" y="159.1">2. COPLANARITY TO BE WITHIN .006[.15].</text>
<text x="12.7" y="161.3">3. BURR ALLOWANCE: .0015[.038] MAX.</text>
<text x="12.7" y="156.9">1.</text>
<text x="18.9" y="156.9">REPRESENTS A CRITICAL DIMENSION.</text>
<text x="133.3" y="156.3">C</text>
<text x="12.7" y="167.9">5. POST HEIGHT VARIATION BETWEEN ANY TWO PINS: .005[.13] MAXIMUM.</text>
<text x="12.7" y="163.5">4. MAXIMUM CUT FLASH: .015[.38] MAXIMUM ON TOP &amp; SIDES OF BODY</text>
<text x="14.4" y="165.7">AND .030[.76] MAXIMUM ON SURFACE MOUNT SIDE OF BODY.</text>
<text x="12.7" y="170.1">6. MAXIMUM ALLOWABLE BOW: .002[.05] INCH/INCH AFTER ASSEMBLY.</text>
<text x="12.7" y="172.3">7. LEADS MAY NOT BE VISIBLE FOR CUSTOMER VISUAL INSPECTION WITH -P</text>
<text x="12.7" y="176.7">8. DUE TO THE HIGH AMOUNT OF INSERTION FORCE NEEDED, THE –LC OPTION</text>
<text x="14.4" y="174.5">OPTION ON SMALLER POSITIONS PARTS.</text>
<text x="14.4" y="179">IS NOT COMPATIBLE WITH AUTO PLACEMENT. SAMTEC RECOMMENDS</text>
<text x="12.1" y="185.6">10. MINIMUM PUSHOUT FORCE: 2LB. [8.90 N]</text>
<text x="12.7" y="183.4">9. -01 LEAD STYLE ONLY, MATES WITH SSW, SSQ, BCS, SSM, ESW, ESQ.</text>
<text x="14.4" y="181.2">MANUAL PLACEMENT FOR ALL ASSEMBLIES WITH THE –LC OPTION.</text>
<text x="144.2" y="185.9">DECIMALS</text>
<text x="162.9" y="185.9">ANGLES</text>
<text x="221.5" y="188.9">520 PARK EAST BLVD, NEW ALBANY, IN 47150</text>
<text x="221.5" y="191">PHONE: 812-944-6733</text>
<text x="246.7" y="191">FAX: 812-948-5047</text>
<text x="212.3" y="196.5">DESCRIPTION:</text>
<text x="221.5" y="193.2">e-Mail</text>
<text x="229.3" y="193.2">info@SAMTEC.com</text>
<text x="252.2" y="193.2">code 55322</text>
<text x="212.4" y="203">DWG. NO.</text>
</g>
<g font-size="1.8" fill="#f0f">
<text x="168.2" y="125.4">+5°</text>
<text x="168.5" y="127.8">-0°</text>
</g>
<text font-size="1.6" x="15.6" y="156.3">C</text>
<g font-size="1.5">
<text x="178.6" y="177.4">*</text>
<text x="186.7" y="177">PROPRIETARY NOTE</text>
<text x="208.9" y="177.4">*</text>
<text x="144.3" y="196.4">MATERIAL:</text>
<text x="163.6" y="196.5">DO NOT SCALE DRAWING</text>
<text x="195.2" y="196.4">SHEET SCALE: 2.5:1</text>
<text x="143.7" y="212.2">F:\DWG\MISC\MKTG\TSM-1XX-XX-XXX-SV-XX-XXX-XX-MKT.SLDDRW</text>
</g>
<g font-size="1.2" fill="#1f497d">
<text x="177.9" y="179">THIS DOCUMENT CONTAINS CONFIDENTIAL AND</text>
<text x="177.9" y="180.8">PROPRIETARY INFORMATION AND ALL DESIGN,</text>
<text x="177.9" y="182.6">MANUFACTURING, REPRODUCTION, USE, PATENT RIGHTS</text>
<text x="177.9" y="184.4">AND SALES RIGHTS ARE EXPRESSLY RESERVED BY SAMTEC,</text>
<text x="177.9" y="186.2">INC. THIS DOCUMENT SHALL NOT BE DISCLOSED, IN WHOLE</text>
<text x="177.9" y="188">OR PART, TO ANY UNAUTHORIZED PERSON OR ENTITY NOR</text>
<text x="177.9" y="189.8">REPRODUCED, TRANSFERRED OR INCORPORATED IN ANY</text>
<text x="177.9" y="191.6">OTHER PROJECT IN ANY MANNER WITHOUT THE EXPRESS</text>
<text x="177.9" y="193.4">WRITTEN CONSENT OF SAMTEC, INC.</text>
</g>
</svg>
